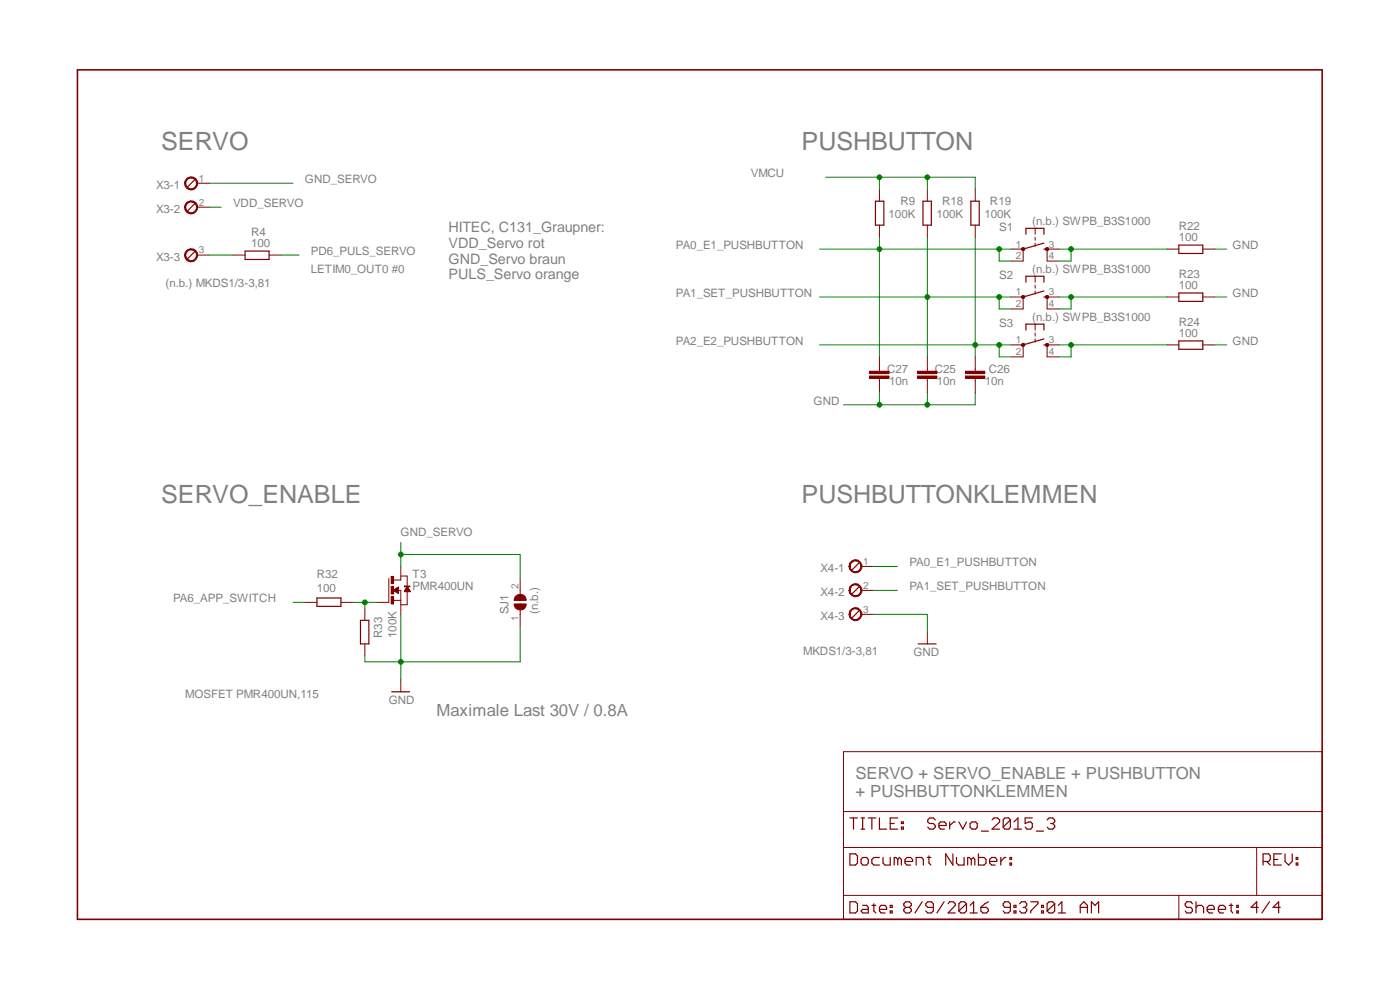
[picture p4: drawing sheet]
<svg xmlns="http://www.w3.org/2000/svg" width="297mm" height="210mm" viewBox="0 0 297 210" stroke-linecap="round" stroke-linejoin="round" font-family="sans-serif">
<path d="M16.4 14.8h264.1v180.2h-264.1z" fill="none" stroke="#800000" stroke-width=".34"/>
<path d="M178.9 159.4h101.6v35.6h-101.6zM178.9 179.8h101.6M178.9 172.1h101.6M266.6 179.8v10.1M178.9 189.9h101.6M250.1 189.9v5.1" fill="none" stroke="#800000" stroke-width=".21"/>
<g fill="none" stroke="#800000" stroke-width=".25">
<path d="M41.3 38.1l-1.5 1.5M180.3 173.5h1.6M181.1 173.5v2.4M182.7 173.5h.7M182.7 175.9h.7M183 173.5v2.4M184.2 173.5h1.6M185 173.5v2.4M186.6 173.5v2.4h1.5M188.9 174.7h.8M190.5 173.5h-1.6v2.4h1.6M191.2 175.5h.4v.4h-.4z"/>
<path d="M191.2 174.4h.4v.3h-.4zM198.4 173.9l-.4-.4h-.8l-.4 .4v.5l.4 .3h.8l.4 .4v.4l-.4 .4h-.8l-.4-.4M199.2 175.1h1.5v-.4l-.3-.3h-.9l-.3 .3v.8l.3 .4h.9M201.5 174.4v1.5M202.7 174.4h-.4l-.8 .7M203.4 174.4l.9 1.5 .7-1.5M205.8 174.7l.4-.3h.8l.3 .3v.8l-.3 .4h-.8l-.4-.4zM208.2 176.3h1.5M210.4 173.9l.5-.4h.7l.5 .4v.5l-1.7 1.5h1.7M214.3 173.9v1.6l-.3 .4h-.8l-.4-.4M214.3 173.9l-.3-.4h-.8l-.4 .4v1.6M214.3 173.9l-1.5 1.6"/>
<path d="M215.1 175.9h1.6M215.1 174.4l.9-.9v2.4M219 173.5h-1.5v1.2l.7-.3h.5l.3 .3v.8l-.3 .4h-.8l-.4-.4M219.8 176.3h1.6M222.1 173.9l.5-.4h.7l.4 .4v.5l-.4 .3M222.9 174.7h.4M223.3 174.7l.4 .4v.4l-.4 .4h-.7l-.5-.4M180.3 181.1h1.2l.4 .4v1.6l-.4 .4h-1.2zM180.3 191.3h1.2l.4 .4v1.5l-.4 .5h-1.2zM183 192h.9l.3 .5v1.2h-1.2l-.3-.5 .3-.3h1.2M183 181.9h.9l.3 .4v.8l-.3 .4h-.9l-.3-.4v-.8zM185 192h.8"/>
<path d="M185.4 191.7v1.5l.4 .5M186.6 192.9h1.5v-.4l-.3-.5h-.9l-.3 .5v.7l.3 .5h.9M186.6 181.9h-1.2l-.4 .4v.8l.4 .4h1.2M187.3 181.9v1.2l.5 .4h1.1v-1.6M188.9 193.2h.4v.5h-.4zM188.9 192h.4v.5h-.4zM190.5 182.3l-.5-.4h-.3v1.6M190.5 182.3l.3-.4 .4 .4v1.2M190.5 182.3v1.2M192 182.7h1.6v-.4l-.4-.4h-.8l-.4 .4v.8l.4 .4h.8M192.2 192.5l-.5 .4v.3l.5 .5h.7l.4-.5v-.3l-.4-.4M192.2 192.5l-.5-.5v-.3l.5-.4h.7l.4 .4v.3l-.4 .5"/>
<path d="M192.2 192.5h.7M194.4 183.5v-1.6h1.1l.4 .4v1.2M195.6 191.3l-1.5 2.4M196.7 181.9h.8M197.1 181.5v1.6l.4 .4M198 192.5h-1.2l-.4-.5v-.3l.4-.4h.8l.4 .4v1.5l-.4 .5h-.8l-.4-.5M200.3 191.3l-1.5 2.4M201.1 191.7l.4-.4h.7l.5 .4v.3l-1.6 1.7h1.6M202.1 181.1v2.4l-1.5-2.4v2.4M202.9 181.9v1.2l.4 .4h1.2v-1.6M205 191.7v1.5l-.4 .5h-.8l-.4-.5M205 191.7l-.4-.4h-.8l-.4 .4v1.5"/>
<path d="M205 191.7l-1.6 1.5M205.8 193.7h1.5M205.8 192l.8-.7v2.4M206 182.3l-.4-.4h-.3v1.6M206 182.3v1.2M206 182.3l.5-.4 .3 .4v1.2M207.6 181.1v2.4h1.2l.4-.4v-.8l-.4-.4h-1.2M208.1 192.5h1.2l.4 .4v.3l-.4 .5h-.8l-.4-.5zM209.7 191.3l-.8 .4-.8 .8M209.9 182.7h1.6v-.4l-.4-.4h-.7l-.5 .4v.8l.5 .4h.7M212.3 181.9v1.6M213.4 181.9h-.3l-.8 .8"/>
<path d="M214.3 183.1h.3v.4h-.3zM214.3 181.9h.3v.4h-.3zM214.3 192.5h-1.1l-.4-.5v-.3l.4-.4h.7l.4 .4v1.5l-.4 .5h-.7l-.4-.5M215.1 193.2h.4v.5h-.4zM215.1 192h.4v.5h-.4zM216.3 191.7l.4-.4h.8l.3 .4v.3l-.3 .5M217.1 192.5h.4M217.5 192.5l.3 .4v.3l-.3 .5h-.8l-.4-.5M218.7 191.3h1.5v.4l-1.5 1.5v.5M221 193.2h.4v.5h-.4zM221 192h.4v.5h-.4zM223.7 191.7v1.5l-.4 .5h-.7l-.5-.5"/>
<path d="M223.7 191.7l-.4-.4h-.7l-.5 .4v1.5M223.7 191.7l-1.6 1.5M224.5 193.7h1.5M224.5 192l.8-.7v2.4M229.2 192.5h1.5M229.2 193.7v-1.7l.7-.7 .8 .7v1.7M231.5 193.7v-2.4l.8 .7 .8-.7v2.4M253 191.7l-.4-.4h-.8l-.4 .4v.3l.4 .5h.8l.4 .4v.3l-.4 .5h-.8l-.4-.5M253.7 192.5l.4-.5h.8l.4 .5v1.2M253.7 191.3v2.4M256.1 192.9h1.5v-.4l-.3-.5h-.8l-.4 .5v.7l.4 .5h.8M258.5 192.9h1.5v-.4l-.4-.5h-.8l-.3 .5v.7l.3 .5h.8"/>
<path d="M260.8 192h.7M261.2 191.7v1.5l.3 .5M262.4 193.2h.3v.5h-.3zM262.4 192h.3v.5h-.3zM266.9 192.5h-1.5l1.2-1.2v2.4M268 182.7h1.1l.4-.4v-.8l-.4-.4h-1.1v2.4M268.7 182.7l.8 .8M269.3 191.3l-1.6 2.4M270.2 182.3h.9M271.6 192.5h-1.5l1.2-1.2v2.4M271.8 181.1h-1.6v2.4h1.6M272.6 181.1v1.6l.8 .8 .7-.8v-1.6"/>
<path d="M275 183.1h.3v.4h-.3zM275 181.9h.3v.4h-.3z"/>
</g>
<path d="M39.7 37.8a1.41 1.41 0 0 1 2.1 .6 1.41 1.41 0 0 1-1 1.9 1.41 1.41 0 0 1-1.7-1.4h.3a1.16 1.16 0 0 1 1.5-1.1 1.16 1.16 0 0 1 .5 1.8 1.16 1.16 0 0 1-1.9-.1l-.1-.6h-.3l.2-.6z" fill-rule="evenodd" fill="#800000"/>
<path d="M39.7 37.8a1.41 1.41 0 0 1 2.1 .6 1.41 1.41 0 0 1-1 1.9 1.41 1.41 0 0 1-1.7-1.4h.3a1.16 1.16 0 0 1 1.5-1.1 1.16 1.16 0 0 1 .5 1.8 1.16 1.16 0 0 1-1.9-.1l-.1-.6h-.3l.2-.6zM41.8 38.9h2.6" fill="none" stroke="#800000" stroke-width=".21"/>
<path d="M41.3 43.2l-1.5 1.5" fill="none" stroke="#800000" stroke-width=".25"/>
<path d="M39.7 42.8a1.41 1.41 0 0 1 2.1 .6 1.41 1.41 0 0 1-1 2 1.41 1.41 0 0 1-1.7-1.5h.3a1.16 1.16 0 0 1 1.5-1.1 1.16 1.16 0 0 1 .5 1.9 1.16 1.16 0 0 1-1.9-.2l-.1-.6h-.3l.2-.5z" fill-rule="evenodd" fill="#800000"/>
<path d="M39.7 42.8a1.41 1.41 0 0 1 2.1 .6 1.41 1.41 0 0 1-1 2 1.41 1.41 0 0 1-1.7-1.5h.3a1.16 1.16 0 0 1 1.5-1.1 1.16 1.16 0 0 1 .5 1.9 1.16 1.16 0 0 1-1.9-.2l-.1-.6h-.3l.2-.5zM41.8 43.9h2.6" fill="none" stroke="#800000" stroke-width=".21"/>
<path d="M41.3 53.3l-1.5 1.6" fill="none" stroke="#800000" stroke-width=".25"/>
<path d="M39.7 53a1.41 1.41 0 0 1 2.1 .6 1.41 1.41 0 0 1-1 1.9 1.41 1.41 0 0 1-1.7-1.4h.3a1.15 1.15 0 0 1 1.3-1.1 1.15 1.15 0 0 1 .9 1.5 1.15 1.15 0 0 1-1.7 .5l-.5-.9h-.3l.2-.6z" fill-rule="evenodd" fill="#800000"/>
<path d="M39.7 53a1.41 1.41 0 0 1 2.1 .6 1.41 1.41 0 0 1-1 1.9 1.41 1.41 0 0 1-1.7-1.4h.3a1.15 1.15 0 0 1 1.3-1.1 1.15 1.15 0 0 1 .9 1.5 1.15 1.15 0 0 1-1.7 .5l-.5-.9h-.3l.2-.6zM41.8 54.1h2.6M49.5 54.1h2.5M57.1 54.1h2.5" fill="none" stroke="#800000" stroke-width=".21"/>
<path d="M52 53.3h5.1v1.7h-5.1zM182.2 119.4l-1.5 1.5" fill="none" stroke="#800000" stroke-width=".25"/>
<path d="M180.2 119.5a1.4 1.4 0 0 1 2.2-.5 1.4 1.4 0 0 1 0 2.2 1.4 1.4 0 0 1-2.2-.5l-.1-.5h.3a1.14 1.14 0 0 1 1.4-1.1 1.14 1.14 0 0 1 .7 1.6 1.14 1.14 0 0 1-1.7 .4l-.3-.4-.1-.5h-.3z" fill-rule="evenodd" fill="#800000"/>
<path d="M180.2 119.5a1.4 1.4 0 0 1 2.2-.5 1.4 1.4 0 0 1 0 2.2 1.4 1.4 0 0 1-2.2-.5l-.1-.5h.3a1.14 1.14 0 0 1 1.4-1.1 1.14 1.14 0 0 1 .7 1.6 1.14 1.14 0 0 1-1.7 .4l-.3-.4-.1-.5h-.3zM182.8 120.2h2.5" fill="none" stroke="#800000" stroke-width=".21"/>
<path d="M182.2 124.5l-1.5 1.5" fill="none" stroke="#800000" stroke-width=".25"/>
<path d="M180.2 124.6a1.4 1.4 0 0 1 2.2-.5 1.4 1.4 0 0 1 0 2.2 1.4 1.4 0 0 1-2.2-.5l-.1-.6h.3a1.13 1.13 0 0 1 1.7-.9 1.13 1.13 0 0 1-.2 2 1.05 1.05 0 0 1-1.5-1.1h-.3z" fill-rule="evenodd" fill="#800000"/>
<path d="M180.2 124.6a1.4 1.4 0 0 1 2.2-.5 1.4 1.4 0 0 1 0 2.2 1.4 1.4 0 0 1-2.2-.5l-.1-.6h.3a1.13 1.13 0 0 1 1.7-.9 1.13 1.13 0 0 1-.2 2 1.05 1.05 0 0 1-1.5-1.1h-.3zM182.8 125.2h2.5" fill="none" stroke="#800000" stroke-width=".21"/>
<path d="M182.2 129.6l-1.5 1.5" fill="none" stroke="#800000" stroke-width=".25"/>
<path d="M180.2 129.6a1.4 1.4 0 0 1 2.2-.4 1.4 1.4 0 0 1 0 2.2 1.4 1.4 0 0 1-2.2-.5l-.1-.6h.3a1.13 1.13 0 0 1 1.7-1 1.13 1.13 0 0 1-.2 2 1.05 1.05 0 0 1-1.5-1h-.3z" fill-rule="evenodd" fill="#800000"/>
<path d="M82.5 122.7v5.1M83.5 127.4h1.5M84.5 125.2h.5v2.6M85 122.7v.3h-1.5M85 122.2h1.4v2.3M86.4 125.5v2.8h-1.4M180.2 129.6a1.4 1.4 0 0 1 2.2-.4 1.4 1.4 0 0 1 0 2.2 1.4 1.4 0 0 1-2.2-.5l-.1-.6h.3a1.13 1.13 0 0 1 1.7-1 1.13 1.13 0 0 1-.2 2 1.05 1.05 0 0 1-1.5-1h-.3zM182.8 130.3h2.5M196.7 134.1v2.5" fill="none" stroke="#800000" stroke-width=".21"/>
<path d="M194.8 136.6h3.8" fill="none" stroke="#800000" stroke-width=".25"/>
<path d="M83 122.3h.5v1.5h-.5z" fill-rule="evenodd" fill="#800000"/>
<path d="M83 122.3h.5v1.5h-.5z" fill="none" stroke="#800000" stroke-width=".21"/>
<path d="M83 124.5h.5v1.5h-.5z" fill-rule="evenodd" fill="#800000"/>
<path d="M83 124.5h.5v1.5h-.5z" fill="none" stroke="#800000" stroke-width=".21"/>
<path d="M83 126.6h.5v1.5h-.5z" fill-rule="evenodd" fill="#800000"/>
<path d="M83 126.6h.5v1.5h-.5z" fill="none" stroke="#800000" stroke-width=".21"/>
<path d="M85.8 124.3h1.2v.2h-1.2z" fill-rule="evenodd" fill="#800000"/>
<g fill="none" stroke="#800000" stroke-width=".21">
<path d="M64.7 127.8h2.5M72.3 127.8h2.6M77.4 129v2.6M77.4 136.6v2.5M79.9 127.8h2.6M83.5 125.2l1 .6M83.5 125.2h1M83.6 125.3h.9M83.6 125.2h.9M83.7 125.1h.8M83.8 125.4h.7M83.8 125.5h.7"/>
<path d="M83.8 125h.7M83.9 124.9h.6M84 125.6h.5M84 124.8h.5M84.2 125.7h.3M84.2 124.7h.3M84.3 125.7h.2M84.3 124.6h.2M84.4 125.8h.1M84.4 124.6h.1M84.5 124.6l-1 .6M84.5 124.6v1.2"/>
<path d="M85 120.2v2.5M85 127.8v2.5M85.8 124.3h1.2v.2h-1.2zM85.8 125.4h1.2M85.8 125.3h1.2M85.9 125.2h1M86 125.2h.8M86 125.1h.8M86 125h.7M86.1 124.9h.5M86.1 124.8h.5M86.2 124.7h.4"/>
<path d="M86.3 124.6h.3M86.3 124.6h.2M86.4 124.5l.7 1h-1.3zM86.4 124.5h.1M85 144.2v2.5"/>
</g>
<path d="M67.2 126.8h5.1v1.8h-5.1zM76.5 131.6h1.8v5h-1.8zM83.1 146.7h3.8" fill="none" stroke="#800000" stroke-width=".25"/>
<path d="M109.3 126.5a1.28 1.28 0 0 1 1.5-.4 1.28 1.28 0 0 1 .8 1.3h-2.5z" fill-rule="evenodd" fill="#800000"/>
<path d="M109.3 126.5a1.28 1.28 0 0 1 1.5-.4 1.28 1.28 0 0 1 .8 1.3h-2.5z" fill="none" stroke="#800000" stroke-width=".21"/>
<path d="M109.1 128.1h2.5a1.27 1.27 0 0 1-1.3 1.3 1.27 1.27 0 0 1-1.2-1.3z" fill-rule="evenodd" fill="#800000"/>
<path d="M217.1 52.8v2.6M219.6 48.4v1.3M219.6 50.3v.7M219.6 51.6v.6M222.1 52.8v2.6M109.1 128.1h2.5a1.27 1.27 0 0 1-1.3 1.3 1.27 1.27 0 0 1-1.2-1.3zM110.3 122.7v3.4M110.3 129.4v3.5" fill="none" stroke="#800000" stroke-width=".21"/>
<path d="M217.6 49.7v-1.3h3.9v1.3M221.5 52.8h.6M221.5 51.6l-4.4 1.2" fill="none" stroke="#800000" stroke-width=".25"/>
<circle cx="217.1" cy="52.8" r=".35" fill="#800000"/>
<circle cx="217.1" cy="52.8" r=".35" fill="none" stroke="#800000" stroke-width=".21"/>
<circle cx="222.1" cy="52.8" r=".35" fill="#800000"/>
<g fill="none" stroke="#800000" stroke-width=".21">
<path d="M214.5 52.8h2.6M214.5 55.4h2.6M219.6 58.6v1.3M222.1 52.8h2.6M222.1 55.4h2.6M217.1 63v2.5M219.6 60.5v.6M219.6 61.7v.7M222.1 63v2.5"/>
<circle cx="222.1" cy="52.8" r=".35"/>
</g>
<path d="M217.6 59.9v-1.3h3.9v1.3M221.5 63h.6M221.5 61.7l-4.4 1.3" fill="none" stroke="#800000" stroke-width=".25"/>
<circle cx="217.1" cy="63" r=".35" fill="#800000"/>
<circle cx="217.1" cy="63" r=".35" fill="none" stroke="#800000" stroke-width=".21"/>
<circle cx="222.1" cy="63" r=".35" fill="#800000"/>
<g fill="none" stroke="#800000" stroke-width=".21">
<path d="M214.5 63h2.6M214.5 65.5h2.6M217.1 73.2v2.5M219.6 68.8v1.2M219.6 70.6v.7M219.6 71.9v.7M222.1 63h2.6M222.1 65.5h2.6M222.1 73.2v2.5"/>
<circle cx="222.1" cy="63" r=".35"/>
</g>
<path d="M217.6 70v-1.2h3.9v1.2M221.5 73.2h.6M221.5 71.9l-4.4 1.3" fill="none" stroke="#800000" stroke-width=".25"/>
<circle cx="217.1" cy="73.2" r=".35" fill="#800000"/>
<circle cx="217.1" cy="73.2" r=".35" fill="none" stroke="#800000" stroke-width=".21"/>
<circle cx="222.1" cy="73.2" r=".35" fill="#800000"/>
<g fill="none" stroke="#800000" stroke-width=".21">
<path d="M186.6 40.1v2.6M186.6 47.8v2.5M196.7 40.1v2.6M196.7 47.8v2.5M206.9 40.1v2.6M206.9 47.8v2.5M247.5 52.8h2.6M255.2 52.8h2.5M206.9 78.2v.5M214.5 73.2h2.6M214.5 75.7h2.6M222.1 73.2h2.6"/>
<path d="M222.1 75.7h2.6M247.5 73.2h2.6M247.5 63h2.6M255.2 73.2h2.5M255.2 63h2.5M206.9 80.3v.5"/>
<circle cx="222.1" cy="73.2" r=".35"/>
</g>
<path d="M185.7 42.7h1.8v5.1h-1.8zM195.8 42.7h1.8v5.1h-1.8zM206 42.7h1.7v5.1h-1.7zM250.1 52h5.1v1.8h-5.1zM250.1 62.2h5.1v1.7h-5.1zM250.1 72.3h5.1v1.8h-5.1z" fill="none" stroke="#800000" stroke-width=".25"/>
<path d="M204.9 78.7h4v.6h-4z" fill-rule="evenodd" fill="#800000"/>
<path d="M204.9 78.7h4v.6h-4z" fill="none" stroke="#800000" stroke-width=".21"/>
<path d="M204.9 79.8h4v.5h-4z" fill-rule="evenodd" fill="#800000"/>
<path d="M196.7 78.2v.5M204.9 79.8h4v.5h-4zM206.9 75.7v2.5M196.7 80.3v.5M206.9 80.8v2.5" fill="none" stroke="#800000" stroke-width=".21"/>
<path d="M194.7 78.7h4.1v.6h-4.1z" fill-rule="evenodd" fill="#800000"/>
<path d="M194.7 78.7h4.1v.6h-4.1z" fill="none" stroke="#800000" stroke-width=".21"/>
<path d="M194.7 79.8h4.1v.5h-4.1z" fill-rule="evenodd" fill="#800000"/>
<path d="M186.6 78.2v.5M194.7 79.8h4.1v.5h-4.1zM196.7 75.7v2.5M186.6 80.3v.5M196.7 80.8v2.5" fill="none" stroke="#800000" stroke-width=".21"/>
<path d="M184.5 78.7h4.1v.6h-4.1z" fill-rule="evenodd" fill="#800000"/>
<path d="M184.5 78.7h4.1v.6h-4.1z" fill="none" stroke="#800000" stroke-width=".21"/>
<path d="M184.5 79.8h4.1v.5h-4.1z" fill-rule="evenodd" fill="#800000"/>
<path d="M184.5 79.8h4.1v.5h-4.1zM186.6 75.7v2.5M186.6 80.8v2.5" fill="none" stroke="#800000" stroke-width=".21"/>
<path d="M77.4 139.1v1.3h7.6M85 130.3v13.9M185.3 130.3h11.4v3.8" fill="none" stroke="#008000" stroke-width=".21"/>
<circle cx="85" cy="140.4" r=".5" fill="#008000"/>
<g fill="none" stroke="#008000" stroke-width=".21">
<path d="M257.7 52.8h2.5M257.7 63h2.5M257.7 73.2h2.5M196.7 83.3v2.6M206.9 83.3v2.6h-20.3M110.3 132.9v7.5h-25.3"/>
<circle cx="85" cy="140.4" r=".5"/>
</g>
<circle cx="196.7" cy="85.9" r=".5" fill="#008000"/>
<g fill="none" stroke="#008000" stroke-width=".21">
<path d="M186.6 83.3v2.6h-7.7"/>
<circle cx="196.7" cy="85.9" r=".5"/>
</g>
<circle cx="186.6" cy="85.9" r=".5" fill="#008000"/>
<g fill="none" stroke="#008000" stroke-width=".21">
<path d="M44.4 38.9h17.8M44.4 43.9h2.5M85 115.1v5.1M85 117.6h25.3v5.1"/>
<circle cx="186.6" cy="85.9" r=".5"/>
</g>
<circle cx="85" cy="117.6" r=".5" fill="#008000"/>
<g fill="none" stroke="#008000" stroke-width=".21">
<path d="M44.4 54.1h5.1M59.6 54.1h3.8M173.9 52.8h40.6M186.6 50.3v25.4M212 52.8v2.6h2.5M185.3 120.2h5.1"/>
<circle cx="85" cy="117.6" r=".5"/>
</g>
<circle cx="212" cy="52.8" r=".5" fill="#008000"/>
<circle cx="212" cy="52.8" r=".5" fill="none" stroke="#008000" stroke-width=".21"/>
<circle cx="186.6" cy="52.8" r=".5" fill="#008000"/>
<g fill="none" stroke="#008000" stroke-width=".21">
<path d="M196.7 50.3v25.4M173.9 63h40.6M212 63v2.5h2.5M185.3 125.2h5.1"/>
<circle cx="186.6" cy="52.8" r=".5"/>
</g>
<circle cx="212" cy="63" r=".5" fill="#008000"/>
<circle cx="212" cy="63" r=".5" fill="none" stroke="#008000" stroke-width=".21"/>
<circle cx="196.7" cy="63" r=".5" fill="#008000"/>
<g fill="none" stroke="#008000" stroke-width=".21">
<path d="M62.2 127.8h2.5M74.9 127.8h5M77.4 127.8v1.2"/>
<circle cx="196.7" cy="63" r=".5"/>
</g>
<circle cx="77.4" cy="127.8" r=".5" fill="#008000"/>
<g fill="none" stroke="#008000" stroke-width=".21">
<path d="M175.1 37.6h21.6v2.5M186.6 37.6v2.5"/>
<circle cx="77.4" cy="127.8" r=".5"/>
</g>
<circle cx="186.6" cy="37.6" r=".5" fill="#008000"/>
<g fill="none" stroke="#008000" stroke-width=".21">
<path d="M196.7 37.6h10.2v2.5"/>
<circle cx="186.6" cy="37.6" r=".5"/>
</g>
<circle cx="196.7" cy="37.6" r=".5" fill="#008000"/>
<g fill="none" stroke="#008000" stroke-width=".21">
<path d="M224.7 52.8h22.8M227.2 52.8v2.6h-2.5"/>
<circle cx="196.7" cy="37.6" r=".5"/>
</g>
<circle cx="227.2" cy="52.8" r=".5" fill="#008000"/>
<g fill="none" stroke="#008000" stroke-width=".21">
<path d="M224.7 63h22.8M227.2 63v2.5h-2.5"/>
<circle cx="227.2" cy="52.8" r=".5"/>
</g>
<circle cx="227.2" cy="63" r=".5" fill="#008000"/>
<g fill="none" stroke="#008000" stroke-width=".21">
<path d="M224.7 73.2h22.8M227.2 73.2v2.5h-2.5"/>
<circle cx="227.2" cy="63" r=".5"/>
</g>
<circle cx="227.2" cy="73.2" r=".5" fill="#008000"/>
<g fill="none" stroke="#008000" stroke-width=".21">
<path d="M206.9 50.3v25.4M173.9 73.2h40.6"/>
<circle cx="227.2" cy="73.2" r=".5"/>
</g>
<circle cx="206.9" cy="73.2" r=".5" fill="#008000"/>
<g fill="none" stroke="#008000" stroke-width=".21">
<path d="M212 73.2v2.5h2.5"/>
<circle cx="206.9" cy="73.2" r=".5"/>
</g>
<circle cx="212" cy="73.2" r=".5" fill="#008000"/>
<circle cx="212" cy="73.2" r=".5" fill="none" stroke="#008000" stroke-width=".21"/>
<g font-size="5.3" fill="#808080">
<text x="34.2" y="31.9">SERVO</text>
<text x="170.1" y="31.9">PUSHBUTTON</text>
<text x="34.2" y="106.8">SERVO_ENABLE</text>
<text x="170.1" y="106.8">PUSHBUTTONKLEMMEN</text>
</g>
<g font-size="3.6" fill="#808080">
<text x="92.6" y="151.9">Maximale Last 30V / 0.8A</text>
<text x="181.5" y="165.2">SERVO + SERVO_ENABLE + PUSHBUTTON</text>
<text x="181.5" y="169">+ PUSHBUTTONKLEMMEN</text>
</g>
<g font-size="3" fill="#808080">
<text x="95.2" y="49.3">HITEC, C131_Graupner:</text>
<text x="95.2" y="52.6">VDD_Servo rot</text>
<text x="95.2" y="55.9">GND_Servo braun</text>
<text x="95.2" y="59.2">PULS_Servo orange</text>
</g>
<g font-size="2.5" fill="#808080">
<text x="33.1" y="40">X3-1</text>
<text x="64.7" y="38.9">GND_SERVO</text>
<text x="159.3" y="37.6">VMCU</text>
<text x="33.1" y="45.1">X3-2</text>
<text x="49.4" y="44">VDD_SERVO</text>
<text x="188.5" y="46.3">100K</text>
<text x="191.1" y="43.4">R9</text>
<text x="198.7" y="46.3">100K</text>
<text x="199.9" y="43.4">R18</text>
<text x="208.8" y="46.3">100K</text>
<text x="210" y="43.4">R19</text>
<text x="218.9" y="47.8">(n.b.) SWPB_B3S1000</text>
<text x="53.3" y="52.3">100</text>
<text x="53.3" y="50.1">R4</text>
<text x="143.4" y="52.9">PA0_E1_PUSHBUTTON</text>
<text x="212" y="49">S1</text>
<text x="250.1" y="51.1">100</text>
<text x="250.1" y="48.8">R22</text>
<text x="261.5" y="52.9">GND</text>
<text x="33.1" y="55.3">X3-3</text>
<text x="65.9" y="57.9">LETIM0_OUT0 #0</text>
<text x="65.9" y="54.1">PD6_PULS_SERVO</text>
<text x="212" y="59.2">S2</text>
<text x="218.9" y="57.9">(n.b.) SWPB_B3S1000</text>
<text x="250.1" y="59">R23</text>
<text x="35.1" y="60.9">(n.b.) MKDS1/3-3,81</text>
<text x="143.4" y="63">PA1_SET_PUSHBUTTON</text>
<text x="250.1" y="61.2">100</text>
<text x="261.5" y="63">GND</text>
<text x="212" y="69.4">S3</text>
<text x="218.9" y="68.1">(n.b.) SWPB_B3S1000</text>
<text x="250.1" y="71.4">100</text>
<text x="250.1" y="69.1">R24</text>
<text x="143.4" y="73.2">PA2_E2_PUSHBUTTON</text>
<text x="261.5" y="73.2">GND</text>
<text x="188.2" y="79.1">C27</text>
<text x="188.6" y="81.7">10n</text>
<text x="198.3" y="79.1">C25</text>
<text x="198.8" y="81.7">10n</text>
<text x="208.9" y="81.7">10n</text>
<text x="209.8" y="79.1">C26</text>
<text x="172.6" y="85.9">GND</text>
<text x="85" y="113.8">GND_SERVO</text>
<text x="67.2" y="125.6">100</text>
<text x="67.2" y="122.6">R32</text>
<text x="87.5" y="125.2">PMR400UN</text>
<text x="87.5" y="122.7">T3</text>
<text x="174" y="121.3">X4-1</text>
<text x="192.9" y="120.1">PA0_E1_PUSHBUTTON</text>
<text x="192.9" y="125.2">PA1_SET_PUSHBUTTON</text>
<text x="36.7" y="127.7">PA6_APP_SWITCH</text>
<text x="107.8" y="130.3" transform="rotate(-90 107.8 130.3)">SJ1</text>
<text x="114.2" y="130.3" transform="rotate(-90 114.2 130.3)">(n.b.)</text>
<text x="174" y="126.3">X4-2</text>
<text x="174" y="131.4">X4-3</text>
<text x="81.1" y="135.4" transform="rotate(-90 81.1 135.4)">R33</text>
<text x="84.1" y="135.4" transform="rotate(-90 84.1 135.4)">100K</text>
<text x="170.4" y="138.9">MKDS1/3-3,81</text>
<text x="193.8" y="139.2">GND</text>
<text x="39.3" y="148.1">MOSFET PMR400UN,115</text>
<text x="82.5" y="149.3">GND</text>
</g>
<g font-size="2.1" fill="#808080">
<text x="42.2" y="38.5">1</text>
<text x="42.2" y="43.6">2</text>
<text x="42.2" y="53.8">3</text>
<text x="215.5" y="52.5">1</text>
<text x="222.5" y="52.5">3</text>
<text x="215.5" y="55">2</text>
<text x="222.5" y="55">4</text>
<text x="215.5" y="62.7">1</text>
<text x="215.5" y="65.2">2</text>
<text x="222.5" y="62.7">3</text>
<text x="222.5" y="65.2">4</text>
<text x="215.5" y="72.8">1</text>
<text x="215.5" y="75.3">2</text>
<text x="222.5" y="72.8">3</text>
<text x="222.5" y="75.3">4</text>
<text x="183.1" y="119.8">1</text>
<text x="110" y="124.8" transform="rotate(-90 110 124.8)">2</text>
<text x="183.1" y="124.8">2</text>
<text x="110" y="131.8" transform="rotate(-90 110 131.8)">1</text>
<text x="183.1" y="129.9">3</text>
</g>
</svg>
